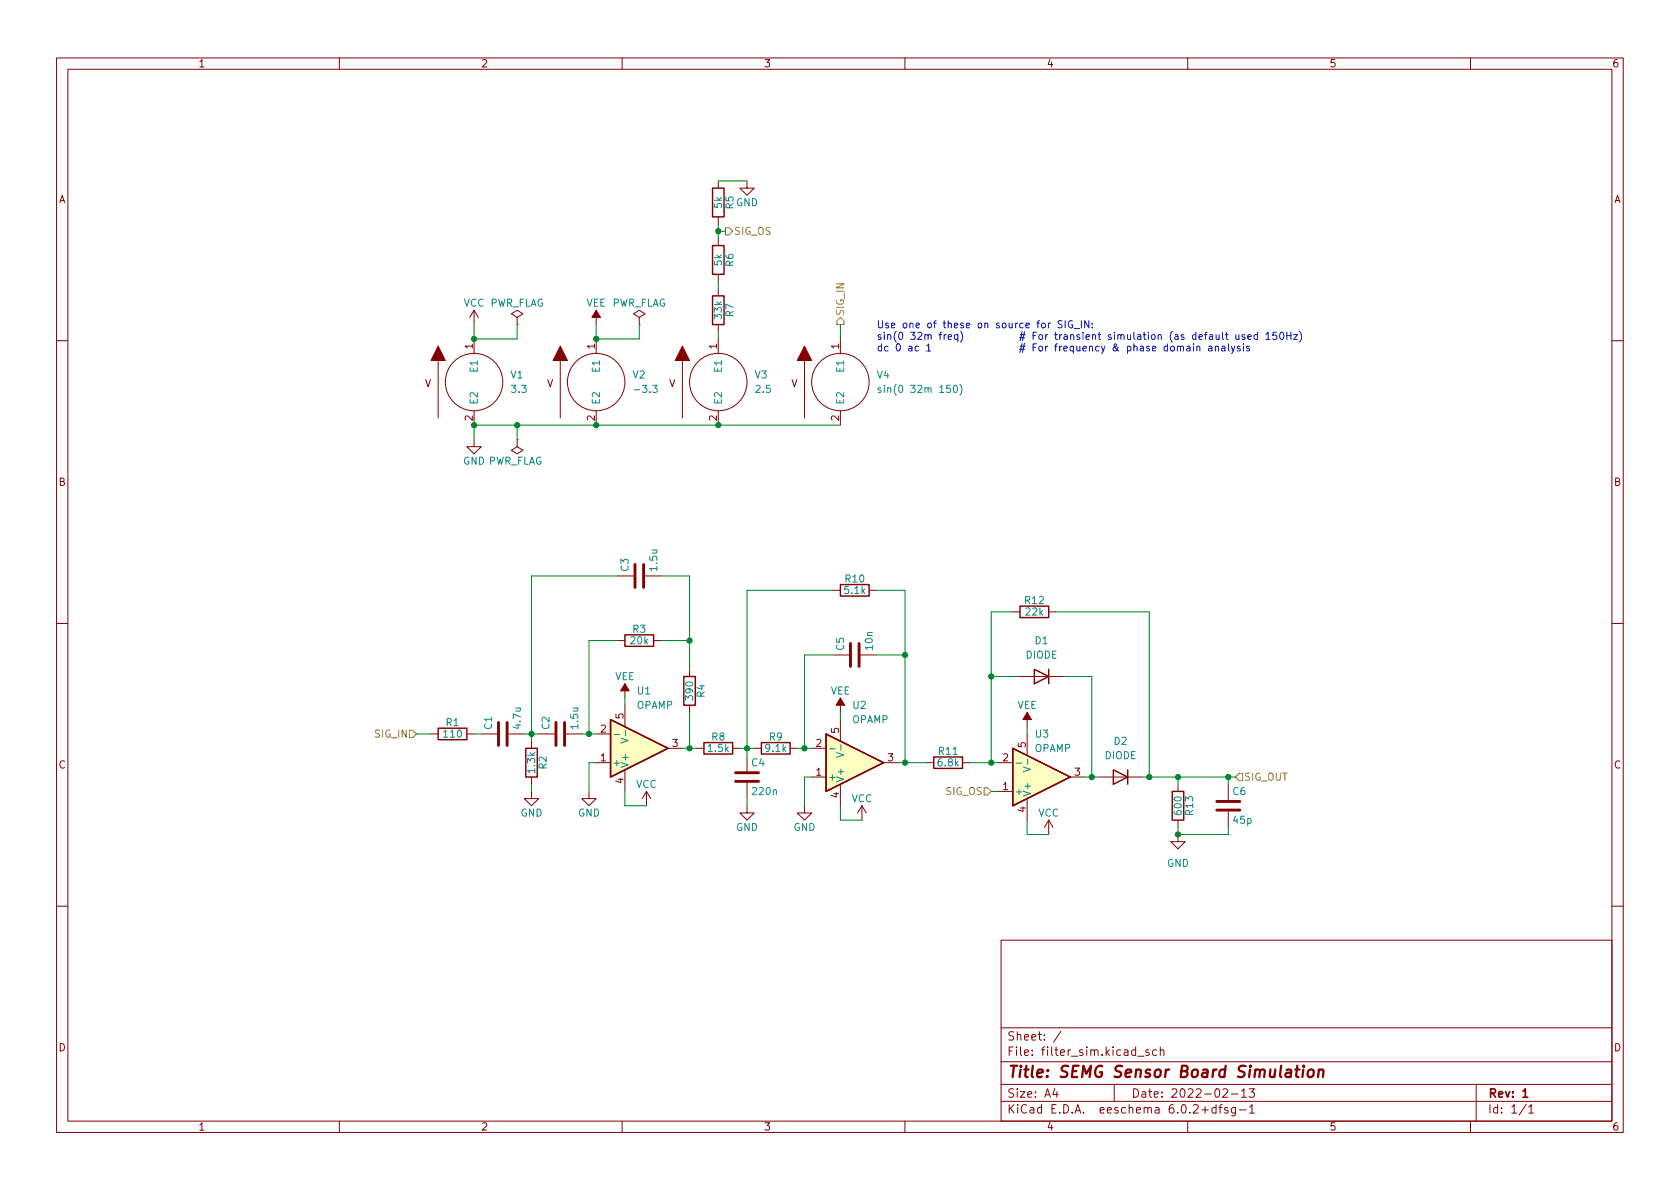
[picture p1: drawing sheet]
<svg xmlns="http://www.w3.org/2000/svg" width="297mm" height="210mm" viewBox="0 0 297 210" stroke-linecap="round" stroke-linejoin="round" font-family="sans-serif">
<path d="M0 .2h297v210.1h-297z" fill="#fff" stroke="#fff" stroke-width=".18"/>
<g fill="none" stroke="#840000" stroke-width=".18">
<path d="M10 10.2h277v190.1h-277zM12 12.2h273v186.1h-273zM60 10.2v2M110 10.2v2M160 10.2v2M210 10.2v2M260 10.2v2M127 32v1.3M127 38.3v1.3M132.1 32v1.3h1.2l-1.2 1.2-1.3-1.2h1.3M83.8 54.9l-.7 1.2M83.8 54.9v2.5"/>
<path d="M83.8 59.9v2.6M83.8 54.9l.8 1.2M91.4 56.1l1.1-.6-1.1-.6-1 .6 1 .6v1.3M91.4 57.4h.1M105.4 54.9v2.5M105.4 59.9v2.6M113 56.1l1-.6-1-.6-1 .6 1 .6v1.3M113 57.4h.1M127 42.2v1.2M127 48.5v1.3M127 51v1.3M127 57.4v1.3"/>
<path d="M127 59.9v2.6M148.6 59.9v2.6M10 60.2h2M83.8 77.7v1.3h1.3l-1.3 1.3-1.3-1.3h1.3M83.8 72.6v2.6M91.4 77.7v1.3l1.1 .6-1.1 .7-1-.7 1-.6M91.4 77.7h.1M105.4 72.6v2.6M127 72.6v2.6M148.6 72.6v2.6M285 60.2h2M10 110.2h2"/>
<path d="M109.2 101.8h2.8M109.2 113.3h1.3M114 101.8h2.8M115.6 113.3h1.2M121.9 118.4v1.2M147.3 104.4h1.3M147.3 115.8h2.8M152.1 115.8h2.8M153.7 104.4h1.2M179.1 108.2h1.2M180.3 119.6h7.7M185.4 108.2h1.3"/>
<path d="M285 110.2h2M76.2 129.8h1.3M82.5 129.8h1.3M85.1 129.8h2.8M89.9 129.8h2.8M94 139.9v1.3h1.2l-1.2 1.3-1.3-1.3h1.3M94 131.1v1.2M94 137.4v1.3M95.2 129.8h2.8M100.1 129.8h2.8M104.1 139.9v1.3h1.3l-1.3 1.3-1.2-1.3h1.2M105.4 134.9h2.5"/>
<path d="M105.4 129.8h2.5M110.5 120.9v2.5M110.5 124.7v3.8M110.5 136.1v3.8M114.3 139.9l-.8 1.3M114.3 139.9v2.6M114.3 139.9l.8 1.3M118.1 132.3h2.5M121.9 124.7v1.3M123.2 132.3h1.3M129.5 132.3h1.3M132.1 133.6v2.8"/>
<path d="M132.1 138.4v2.8M133.3 132.3h1.3M139.7 132.3h1.3M143.5 137.4h2.5M143.5 132.3h2.5M148.6 123.4v2.6M148.6 127.2v3.9M148.6 138.7v3.8M156.2 134.9h2.5M163.8 134.9h1.3M170.2 134.9h1.2M176.5 139.9h2.6"/>
<path d="M176.5 134.9h2.6M181.6 126v2.5M181.6 129.8v3.8M189.2 137.4h2.6M194.3 137.4h7.6M208.3 138.7v1.2M217.2 138.7v2.8M132.1 142.5v1.3h1.2l-1.2 1.2-1.3-1.2h1.3M142.2 142.5v1.3h1.3l-1.3 1.2-1.2-1.2h1.2M152.4 142.5l-.8 1.3M152.4 142.5v2.5M152.4 142.5l.8 1.3"/>
<path d="M181.6 141.2v3.8M185.4 145l-.7 1.3M185.4 145v2.6M185.4 145l.8 1.3M208.3 147.6v1.2h1.2l-1.2 1.3-1.3-1.3h1.3M208.3 145v1.3M217.2 143.5v2.8M10 160.2h2M177 166.3h108v32h-108zM285 160.2h2M60 198.3v2M110 198.3v2"/>
<path d="M160 198.3v2M177 194.8h108M177 191.8h108M177 187.8h108M177 181.8h108M186.5 192.5l-.4 1h1M186.9 193v1M187.6 182.4l-1.3 1.9M197 191.8v3M201.1 186.8h1.2M203.1 185.7l-.3-.1-.2 .2v.3l.5 .1v.4h-.5M204.5 185.7l-.4-.1-.3 .3v.4l.1 .3h.6"/>
<path d="M205.1 185.8l.3-.2 .3 .1 .1 .9M205.1 185.1v1.5M210 198.3v2M215 195.9l-.4-.1-.3 .3v.4l.1 .3h.6M215 195.3v1.5M215.5 195.8h.6M216.1 195.3l-.4 .2v1.3M216.2 192.7l.6-.2 .2 .2 .1 .3-1 1h1M217.1 195.9l-.4-.1-.2 .2 .1 .3 .5 .1v.4h-.6M217.7 193.5h1.2M218.4 195.8v1.2l-.3 .3h-.3M218.4 195.9l-.4-.1-.3 .3v.4l.2 .3h.5"/>
<path d="M219.1 196.3h1.2M219.5 193l.4-.5v1.5M219.5 194h.9M220.9 192.5h.9l-.5 .6 .4 .1v.7l-.2 .1h-.4l-.2-.1M220.9 195.8l.5-.5v1.5M220.9 196.8h.9M260 198.3v2M261 191.8v6.5M269.9 195.3l-1.3 1.9M270.3 195.8l.4-.5v1.5M270.3 196.8h.9"/>
<circle cx="83.8" cy="67.6" r="5.1"/>
<circle cx="105.4" cy="67.6" r="5.1"/>
<circle cx="127" cy="67.6" r="5.1"/>
<circle cx="148.6" cy="67.6" r="5.1"/>
</g>
<path d="M269.3 193l.4-.5v1.5M269.3 194h.8" fill="none" stroke="#840000" stroke-width=".3"/>
<path d="M229 189.1h.8M229.4 188.5l-.2 1.7v.2l.4 .1M230.4 189.1l-.1 1.4M230.5 188.5l-.1 .1 .1 .1 .1-.1-.1-.1v.2M231.4 189.3a.52 .52 0 0 1 .5-.2 .52 .52 0 0 1 .4 .4l-.1 .6a.55 .55 0 0 1-.5 .4 .55 .55 0 0 1-.5-.4zM233.2 189.3a.49 .49 0 0 1 .8 .1l-.1 1.1M233.2 189.1l-.2 1.4" fill="none" stroke="#840000" stroke-width=".4"/>
<g fill="#840000" stroke="#840000" stroke-width=".18">
<path d="M99.1 63.7v10.2z"/>
<path d="M99.1 61.2l1.2 2.5h-2.5z"/>
<path d="M181.6 126l.8 1.2h-1.6z"/>
<path d="M105.4 54.9l.8 1.2h-1.6z"/>
<path d="M120.6 63.7v10.2z"/>
<path d="M120.6 61.2l1.3 2.5h-2.5z"/>
<path d="M110.5 120.9l.8 1.3h-1.6z"/>
<path d="M142.2 63.7v10.2z"/>
<path d="M142.2 61.2l1.3 2.5h-2.5z"/>
<path d="M148.6 123.4l.8 1.3h-1.6z"/>
<path d="M77.5 63.7v10.2z"/>
<path d="M77.5 61.2l1.2 2.5h-2.5z"/>
</g>
<path d="M112.3 99.8v4.1M113.8 99.8v4.1M150.4 113.8v4.1M151.9 113.8v4.1M88.1 127.8v4M89.7 127.8v4M98.3 127.8v4M99.8 127.8v4M130 138.2h4.1M130 136.6h4.1M215.1 143.3h4.1M215.1 141.7h4.1" fill="none" stroke="#840000" stroke-width=".51"/>
<g fill="#ffffc2" stroke="#ffffc2" stroke-width=".18">
<path d="M179.1 132.3l10.1 5.1-10.1 5.1z"/>
<path d="M107.9 127.2l10.2 5.1-10.2 5.1z"/>
<path d="M146 129.8l10.2 5.1-10.2 5z"/>
</g>
<g fill="none" stroke="#840000" stroke-width=".25">
<path d="M126 33.3h2v5h-2zM126 52.3h2v5.1h-2zM126 43.4h2v5.1h-2zM110.5 112.3h5.1v2h-5.1zM120.9 119.6h2v5.1h-2zM148.6 103.4h5.1v2h-5.1zM180.3 107.2h5.1v2h-5.1zM182.9 118.4l2.5 1.2-2.5 1.3zM185.4 118.4v2.5M77.5 128.8h5v2h-5zM93 132.3h2v5.1h-2zM107.9 127.2l10.2 5.1-10.2 5.1z"/>
<path d="M124.5 131.3h5v2h-5zM134.6 131.3h5.1v2h-5.1zM146 129.8l10.2 5.1-10.2 5zM165.1 133.9h5.1v2h-5.1zM179.1 132.3l10.1 5.1-10.1 5.1zM196.8 136.1l2.6 1.3-2.6 1.3zM199.4 136.1v2.6M207.3 139.9h2v5.1h-2z"/>
</g>
<path d="M155.7 68.6h-.3l-.1 .1v.2l.4 .1v.3h-.4M168.7 68.2l.2-.1a.68 .68 0 0 1 .4 .7 .68 .68 0 0 1-.4 .6 .84 .84 0 0 1-.2-1.2zM169.7 68a1.46 1.46 0 0 1 0 1.9M108.6 129.9h1M109.8 130.5l1.3 .5-1.3 .4M110.6 129.2v.9M146.7 132.4h1M147.9 133.1l1.3 .4-1.3 .4M148.7 131.7v1M179.7 135h1M180.9 135.6l1.3 .4-1.3 .5M181.7 134.2v1" fill="none" stroke="#008484" stroke-width=".18"/>
<path d="M128.3 40.3h.6l.6 .6-.6 .6h-.6zM148.6 56.1l.6 .7v.6h-1.2v-.6zM72.4 129.2h.6l.7 .6-.7 .6h-.6zM174 139.3h.6l.7 .6-.7 .7h-.6zM219.1 136.8h.6v1.2h-.6l-.7-.6z" fill="none" stroke="#848400" stroke-width=".18"/>
<g fill="none" stroke="#0000c2" stroke-width=".18">
<path d="M167.7 59.6l.6-.1-.1-.3h-.4l-.1 .2v.6h.5M187.8 56.8l-.5-.1-.2 .1v.4l.6 .2 .1 .3-.2 .3-.5-.1M188.3 56.7v1.3M189.6 56.8a.59 .59 0 0 0-.7 .5 .59 .59 0 0 0 .7 .6l.1-.5h-.3M189.9 58.1h1M191.2 56.7v1.3M192.5 56.7v1.3l-.7-1.3v1.3M193.1 57.9v.1M193.1 57.2v.1M207.8 59.2h.4l.1 .8M208.3 59.5h-.4l-.2 .2 .2 .3h.4M209.3 59.2h-.3l-.2 .2 .1 .1 .4 .2v.3h-.5"/>
<path d="M211.4 59.2h-.3l-.3 .2 .2 .6h.4M211.4 58.8v1.2M212 59.6l.6-.1-.1-.3h-.3l-.2 .2v.6h.5M213 59.2h.4M213.4 58.8l-.3 .1v1.1M213.9 59.2h.4l.1 .8M214.4 59.5h-.4l-.2 .2 .2 .3h.4M215 59.2l.1 .8h.3l.2-.1M215.6 59.2v.8M216.2 58.8v1l.1 .2M216.6 59.2h.5M216.8 58.8v1l.3 .2"/>
<path d="M218.5 59.2l.1 .8h.3l.2-.1M219.1 59.2v.8M220.1 59.2h-.3l-.2 .2 .1 .1 .4 .2v.3h-.5M220.6 59.6l.6-.1v-.3h-.4l-.2 .2 .1 .6h.5M222.3 59.2h-.3l-.3 .2 .1 .6h.5M222.3 58.8v1.2M223.8 59.1l.4-.3v1.2M225.7 58.8h-.6l-.1 .6 .2-.2 .5 .1 .1 .2-.1 .4-.2 .1-.5-.1M226.4 58.8h.2a.68 .68 0 0 1 .4 .6 .68 .68 0 0 1-.4 .6 .84 .84 0 0 1-.2-1.2zM227.5 58.8v1.2M227.5 59.4h.8M228.3 58.8v1.2"/>
<path d="M228.7 59.2h.7l-.7 .8h.7M229.8 58.6a1.46 1.46 0 0 1 0 1.9M162.4 61.3l-.4-.1-.2 .3 .1 .5h.5M197.7 61.4l-.3 .5a.34 .34 0 0 1-.5 .1 .34 .34 0 0 1 0-.5l.5-.5-.1-.1h-.3a1.21 1.21 0 0 0 .8 1.2M199.3 61.3l.4-.1 .3 .3-.2 .5h-.5M199.3 61.2v1.3M200.5 61.3l.2-.1 .3 .1v.8M200.5 60.8v1.3M201.6 61.3h.5l.1 .8M202.2 61.5l-.4 .1-.2 .2 .2 .3 .4-.1M203.2 61.3l-.3-.1-.2 .2 .1 .2 .4 .1v.3h-.5M203.8 61.6l.6-.1-.1-.2-.4-.1-.1 .2v.6h.5"/>
<path d="M206.4 61.3l-.3-.1-.3 .3 .1 .5h.5M206.4 60.8v1.3M207.1 61.3l.3-.1 .2 .3v.3l-.2 .3-.3-.1-.1-.2zM208.2 61.3l.2-.1 .3 .1v.8M208.2 61.2v.9M208.7 61.4l.2-.2 .3 .1 .1 .8M209.9 61.3h.5v.8M210.4 61.5l-.4 .1-.2 .2 .2 .3 .4-.1M211 60.8v.1M211 61.2v.9M211.6 61.3l.2-.1 .3 .1 .1 .8M211.6 61.2v.9"/>
<path d="M213.7 61.3h.5l.1 .8M214.3 61.5l-.4 .1-.2 .2 .2 .3 .4-.1M214.9 61.3l.2-.1 .3 .1v.8M214.9 61.2v.9M216 61.3h.5l.1 .8M216.6 61.5l-.4 .1-.2 .2 .2 .3 .4-.1M217.2 60.8v1.1l.2 .2M217.7 61.2l.3 .9M218.3 61.2l-.4 1.2-.2 .1M219.2 61.3l-.3-.1-.1 .2v.2l.4 .1v.3h-.4M219.8 60.8v.1M219.8 61.2v.9"/>
<path d="M220.9 61.3l-.3-.1-.2 .2 .1 .2 .4 .1v.3h-.5M223.8 60h.8"/>
</g>
<g fill="none" stroke="#008400" stroke-width=".18">
<path d="M127 39.6v2.6M127 32h5.1M83.8 57.4v2.5h7.6v-2.5M105.4 57.4v2.5h7.6v-2.5M127 49.8v1.2M127 58.7v1.2M127 40.9h1.3M148.6 57.4v2.5M91.4 75.2v2.5M148.6 75.2h-64.8v2.5M109.2 101.8h-15.2v29.3M109.2 113.3h-5.1v16.5"/>
<path d="M116.8 101.8h5.1v16.6M116.8 113.3h5.1M147.3 115.8h-5.1v16.5M147.3 104.4h-15.2v29.2M154.9 104.4h5.1v30.5M154.9 115.8h5.1M175.3 119.6h5M179.1 108.2h-3.8v26.7M186.7 108.2h16.5v29.2M188 119.6h5v17.8M73.7 129.8h2.5M83.8 129.8h1.3"/>
<path d="M92.7 129.8h2.5M94 138.7v1.2M102.9 129.8h2.5M105.4 134.9h-1.3v5M110.5 139.9v2.6h3.8M110.5 123.4v1.3M120.6 132.3h2.6M121.9 126v6.3M130.8 132.3h2.5M141 132.3h2.5M143.5 137.4h-1.3v5.1M148.6 126v1.2"/>
<path d="M158.7 134.9h5.1M171.4 134.9h5.1M175.3 139.9h1.2M181.6 128.5v1.3M191.8 137.4h2.5M201.9 137.4h16.5M208.3 137.4v1.3M217.2 137.4v1.3M132.1 141.2v1.3M148.6 142.5v2.5h3.8M181.6 145v2.6h3.8M208.3 146.3v1.3h8.9v-1.3"/>
</g>
<g fill="#008400" stroke="#008400" stroke-width=".18">
<circle cx="160" cy="134.9" r=".46"/>
<circle cx="132.1" cy="132.3" r=".46"/>
<circle cx="142.2" cy="132.3" r=".46"/>
<circle cx="160" cy="115.8" r=".46"/>
<circle cx="83.8" cy="75.2" r=".46"/>
<circle cx="127" cy="40.9" r=".46"/>
<circle cx="127" cy="75.2" r=".46"/>
<circle cx="83.8" cy="59.9" r=".46"/>
<circle cx="105.4" cy="59.9" r=".46"/>
<circle cx="91.4" cy="75.2" r=".46"/>
<circle cx="105.4" cy="75.2" r=".46"/>
<circle cx="203.2" cy="137.4" r=".46"/>
<circle cx="208.3" cy="137.4" r=".46"/>
<circle cx="175.3" cy="119.6" r=".46"/>
<circle cx="193" cy="137.4" r=".46"/>
<circle cx="208.3" cy="147.6" r=".46"/>
<circle cx="217.2" cy="137.4" r=".46"/>
<circle cx="175.3" cy="134.9" r=".46"/>
<circle cx="121.9" cy="113.3" r=".46"/>
<circle cx="104.1" cy="129.8" r=".46"/>
<circle cx="94" cy="129.8" r=".46"/>
<circle cx="121.9" cy="132.3" r=".46"/>
</g>
<text font-size="2.8" fill="#840000" x="178" y="190.6">Title: SEMG Sensor Board Simulation</text>
<g font-size="2.1" fill="#840000">
<text x="178" y="184">Sheet: /</text>
<text x="178" y="186.7">File: filter_sim.kicad_sch</text>
<text x="178" y="196.9">KiCad E.D.A. eeschema 6.0.2+dfsg-1</text>
<text x="178" y="194.1">Size: A4</text>
<text x="200" y="194.1">Date: 2022-02-13</text>
<text x="263" y="194.1">Rev: 1</text>
<text x="263" y="196.9">Id: 1/1</text>
</g>
<g font-size="1.8" fill="#840000">
<text x="35" y="11.9">1</text>
<text x="85" y="11.9">2</text>
<text x="135" y="11.9">3</text>
<text x="185" y="11.9">4</text>
<text x="235" y="11.9">5</text>
<text x="285" y="11.9">6</text>
<text x="10.3" y="35.9">A</text>
<text x="285.3" y="35.9">A</text>
<text x="83.6" y="61.7" transform="rotate(-90 83.6 61.7)">1</text>
<text x="105.2" y="61.7" transform="rotate(-90 105.2 61.7)">1</text>
<text x="126.7" y="61.7" transform="rotate(-90 126.7 61.7)">1</text>
<text x="148.3" y="61.7" transform="rotate(-90 148.3 61.7)">1</text>
<text x="75.1" y="68.4">V</text>
<text x="96.7" y="68.4">V</text>
<text x="118.3" y="68.4">V</text>
<text x="139.9" y="68.4">V</text>
<text x="83.6" y="74.4" transform="rotate(-90 83.6 74.4)">2</text>
<text x="105.2" y="74.4" transform="rotate(-90 105.2 74.4)">2</text>
<text x="126.7" y="74.4" transform="rotate(-90 126.7 74.4)">2</text>
<text x="148.3" y="74.4" transform="rotate(-90 148.3 74.4)">2</text>
<text x="10.3" y="85.9">B</text>
<text x="285.3" y="85.9">B</text>
<text x="106.2" y="129.5">2</text>
<text x="110.2" y="127.1" transform="rotate(-90 110.2 127.1)">5</text>
<text x="148.3" y="129.6" transform="rotate(-90 148.3 129.6)">5</text>
<text x="10.3" y="135.9">C</text>
<text x="106.2" y="134.6">1</text>
<text x="118.9" y="132.1">3</text>
<text x="144.3" y="137.2">1</text>
<text x="144.3" y="132.1">2</text>
<text x="157" y="134.6">3</text>
<text x="177.3" y="134.6">2</text>
<text x="181.4" y="132.2" transform="rotate(-90 181.4 132.2)">5</text>
<text x="190" y="137.2">3</text>
<text x="285.3" y="135.9">C</text>
<text x="110.2" y="138.5" transform="rotate(-90 110.2 138.5)">4</text>
<text x="148.3" y="141.1" transform="rotate(-90 148.3 141.1)">4</text>
<text x="177.3" y="139.7">1</text>
<text x="181.4" y="143.6" transform="rotate(-90 181.4 143.6)">4</text>
<text x="10.3" y="185.9">D</text>
<text x="285.3" y="185.9">D</text>
<text x="35" y="199.9">1</text>
<text x="85" y="199.9">2</text>
<text x="135" y="199.9">3</text>
<text x="185" y="199.9">4</text>
<text x="235" y="199.9">5</text>
<text x="285" y="199.9">6</text>
</g>
<g font-size="1.8" fill="#008484">
<text x="127.6" y="36.8" transform="rotate(-90 127.6 36.8)">5k</text>
<text x="129.7" y="36.9" transform="rotate(-90 129.7 36.9)">R5</text>
<text x="130.1" y="36.4">GND</text>
<text x="127.6" y="47" transform="rotate(-90 127.6 47)">5k</text>
<text x="129.7" y="47.1" transform="rotate(-90 129.7 47.1)">R6</text>
<text x="82" y="54.2">VCC PWR_FLAG</text>
<text x="103.6" y="54.2">VEE PWR_FLAG</text>
<text x="127.6" y="56.3" transform="rotate(-90 127.6 56.3)">33k</text>
<text x="129.7" y="56" transform="rotate(-90 129.7 56)">R7</text>
<text x="84.5" y="65.7" transform="rotate(-90 84.5 65.7)">E1</text>
<text x="106" y="65.7" transform="rotate(-90 106 65.7)">E1</text>
<text x="127.6" y="65.7" transform="rotate(-90 127.6 65.7)">E1</text>
<text x="149.2" y="65.7" transform="rotate(-90 149.2 65.7)">E1</text>
<text x="84.5" y="71.6" transform="rotate(-90 84.5 71.6)">E2</text>
<text x="90.3" y="66.9">V1</text>
<text x="90.5" y="69.5">3.3</text>
<text x="106" y="71.6" transform="rotate(-90 106 71.6)">E2</text>
<text x="111.9" y="66.9">V2</text>
<text x="112.6" y="69.5">-3.3</text>
<text x="127.6" y="71.6" transform="rotate(-90 127.6 71.6)">E2</text>
<text x="133.5" y="66.9">V3</text>
<text x="133.7" y="69.5">2.5</text>
<text x="149.2" y="71.6" transform="rotate(-90 149.2 71.6)">E2</text>
<text x="155.1" y="66.9">V4</text>
<text x="156.6" y="69.5">sin(0 32m 150)</text>
<text x="81.9" y="82.2">GND PWR_FLAG</text>
<text x="111.1" y="101" transform="rotate(-90 111.1 101)">C3</text>
<text x="116.2" y="100.8" transform="rotate(-90 116.2 100.8)">1.5u</text>
<text x="149.4" y="105">5.1k</text>
<text x="149.5" y="103">R10</text>
<text x="181.3" y="106.8">R12</text>
<text x="111.6" y="113.9">20k</text>
<text x="111.9" y="111.9">R3</text>
<text x="181.4" y="108.8">22k</text>
<text x="183" y="113.9">D1</text>
<text x="149.2" y="115" transform="rotate(-90 149.2 115)">C5</text>
<text x="154.3" y="114.8" transform="rotate(-90 154.3 114.8)">10n</text>
<text x="181.3" y="116.5">DIODE</text>
<text x="108.7" y="120.3">VEE</text>
<text x="112.6" y="125.3">OPAMP</text>
<text x="112.7" y="122.8">U1</text>
<text x="122.6" y="123.6" transform="rotate(-90 122.6 123.6)">390</text>
<text x="124.6" y="123.3" transform="rotate(-90 124.6 123.3)">R4</text>
<text x="146.8" y="122.8">VEE</text>
<text x="150.8" y="125.3">U2</text>
<text x="179.8" y="125.3">VEE</text>
<text x="78.5" y="130.4">110</text>
<text x="78.9" y="128.4">R1</text>
<text x="87" y="129" transform="rotate(-90 87 129)">C1</text>
<text x="92.1" y="128.8" transform="rotate(-90 92.1 128.8)">4.7u</text>
<text x="97.2" y="129" transform="rotate(-90 97.2 129)">C2</text>
<text x="102.2" y="128.8" transform="rotate(-90 102.2 128.8)">1.5u</text>
<text x="125.9" y="130.9">R8</text>
<text x="136" y="130.9">R9</text>
<text x="150.7" y="127.9">OPAMP</text>
<text x="183.1" y="130.4">U3</text>
<text x="197" y="131.7">D2</text>
<text x="94.6" y="136.6" transform="rotate(-90 94.6 136.6)">1.3k</text>
<text x="96.6" y="136" transform="rotate(-90 96.6 136)">R2</text>
<text x="108.2" y="135.5">+</text>
<text x="111.1" y="135.9" transform="rotate(-90 111.1 135.9)">V+</text>
<text x="125.3" y="133">1.5k</text>
<text x="132.9" y="135.5">C4</text>
<text x="135.4" y="133">9.1k</text>
<text x="165.9" y="135.5">6.8k</text>
<text x="166" y="133.5">R11</text>
<text x="182.9" y="133">OPAMP</text>
<text x="195.3" y="134.2">DIODE</text>
<text x="112.4" y="139.3">VCC</text>
<text x="133.2" y="140.6">220n</text>
<text x="146.3" y="138">+</text>
<text x="149.2" y="138.4" transform="rotate(-90 149.2 138.4)">V+</text>
<text x="150.5" y="141.9">VCC</text>
<text x="179.3" y="140.6">+</text>
<text x="182.2" y="141" transform="rotate(-90 182.2 141)">V+</text>
<text x="208.9" y="144" transform="rotate(-90 208.9 144)">600</text>
<text x="218" y="140.6">C6</text>
<text x="92" y="144.4">GND</text>
<text x="102.2" y="144.4">GND</text>
<text x="130.1" y="146.9">GND</text>
<text x="140.3" y="146.9">GND</text>
<text x="183.6" y="144.4">VCC</text>
<text x="210.9" y="144.1" transform="rotate(-90 210.9 144.1)">R13</text>
<text x="218.1" y="145.7">45p</text>
<text x="206.3" y="153.3">GND</text>
</g>
<g font-size="1.8" fill="#848400">
<text x="129.7" y="41.5">SIG_OS</text>
<text x="149.2" y="55.9" transform="rotate(-90 149.2 55.9)">SIG_IN</text>
<text x="66.4" y="130.4">SIG_IN</text>
<text x="167.2" y="140.6">SIG_OS</text>
<text x="219.9" y="138">SIG_OUT</text>
</g>
<g font-size="1.8" fill="#0000c2">
<text x="154.9" y="58">Use one of these on source for SIG_IN:</text>
<text x="154.9" y="60.1">sin(0 32m freq)</text>
<text x="154.9" y="62.1">dc 0 ac 1</text>
<text x="164.1" y="62.1"># For frequency &amp; phase domain analysis</text>
<text x="168.3" y="60.1"># For transient simulation (as default used 150Hz)</text>
</g>
</svg>
